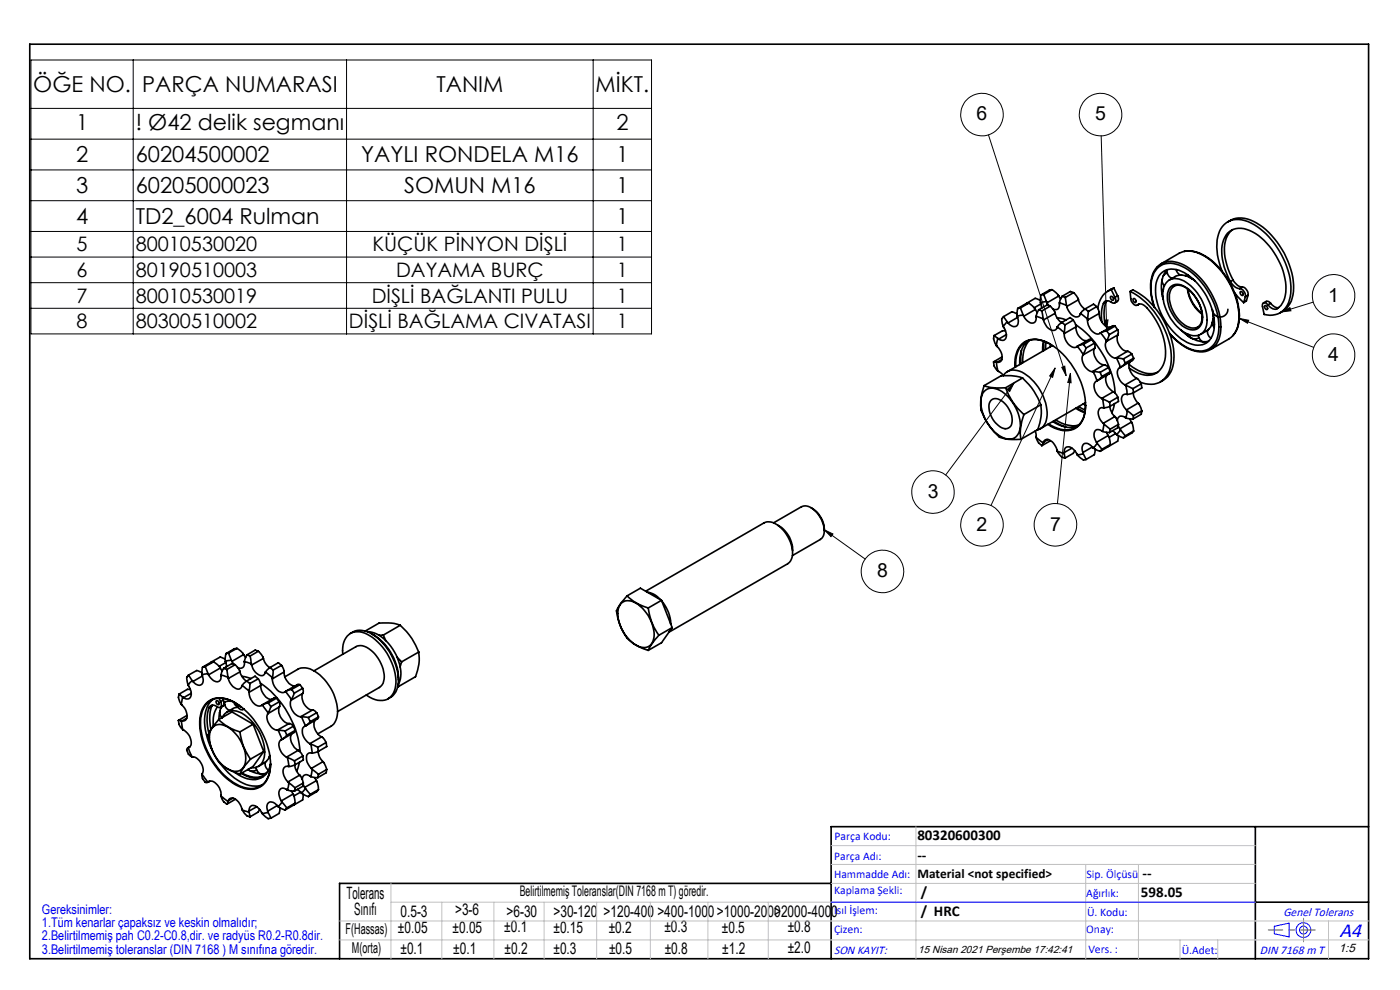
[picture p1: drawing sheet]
<svg xmlns="http://www.w3.org/2000/svg" width="297mm" height="210mm" viewBox="0 0 297 210" stroke-linecap="round" stroke-linejoin="round" font-family="sans-serif">
<g fill="none" stroke="#000" stroke-width=".21">
<path d="M6.6 12.7h131.6v58.1h-131.6zM28.3 12.7v58.1M73.5 12.7v58.1M125.8 12.7v58.1M6.6 23h131.6M6.6 29.5h131.6M6.6 36h131.6M209.7 28.6l16.5 51.1M233.6 28.8l1.2 41.1M6.6 42.6h131.6M6.6 49.1h131.6M6.6 54.5h131.6"/>
<path d="M6.6 60h131.6M6.6 65.4h131.6M223.8 78.1l-.5 1.9-.6-.2zM223.8 78.1l-13.6 29.1M225.2 77.9l.7-.2 .3 2zM227.1 79.2l.1 2-.7-.1zM227.1 79.2l-2.8 27.6M234.4 67.9h.7l-.3 2zM262.9 67.5l2 .4-.2 .7zM262.9 67.5l15.8 6.2M271.9 66.2l1.7-.9 .3 .6zM278.6 64.1l-6.7 2.1"/>
<path d="M213.6 82.6l1.5-1.4-.9 1.8zM215.1 81.2l-14.5 19.5M174.9 112.4l1.8 .9-.4 .5zM174.9 112.4l8.7 6.2"/>
<circle cx="208.3" cy="24.3" r="4.5"/>
<circle cx="233.5" cy="24.3" r="4.5"/>
<circle cx="282.9" cy="75.3" r="4.5"/>
<circle cx="282.9" cy="62.8" r="4.5"/>
<circle cx="197.9" cy="104.4" r="4.5"/>
<circle cx="208.3" cy="111.3" r="4.5"/>
<circle cx="223.9" cy="111.3" r="4.5"/>
<circle cx="187.2" cy="121.2" r="4.5"/>
</g>
<g fill="none" stroke="#00f" stroke-width=".21">
<path d="M176.3 191.4h90M270.3 196.5l3.2-.7v2.9l-3.2-.6z"/>
<circle cx="276.5" cy="197.3" r="1.57"/>
<circle cx="276.5" cy="197.3" r=".83"/>
</g>
<g fill="none" stroke="#000" stroke-width=".35">
<path d="M6.3 9.4h284v194h-284zM245.4 56.7a7.5 7.5 0 0 0-1.1 6.5l.6 1.9M245.4 56.7a4.3 4.3 0 0 1 5.1-.8 15.6 15.6 0 0 1 8.4 14.8 4.2 4.2 0 0 1-3.1 3.8M246.2 58.1a3.9 3.9 0 0 1 5-.3 13.3 13.3 0 0 1 6.3 12.3 3.5 3.5 0 0 1-5.1 2.8 13.3 13.3 0 0 1-7.2-12.3l.3-1.2zM246.5 59.4l.2 .8 .3 .4M246.5 59.4h.1M246.5 59.4l-.1 1.1 .1 1.8M247.6 57.2a1.73 1.73 0 0 0 1 1.8M247.6 57.9l-.8 .7M247.6 57.2a3.9 3.9 0 0 0-1.1 2.2M247.6 59.7a3.4 3.4 0 0 1 4.5 .5 9.9 9.9 0 0 1 3.9 8.8 2.71 2.71 0 0 1-4.4 1.7 10.2 10.2 0 0 1-4.9-8.8l.2-1.1zM249.5 57.2a1.59 1.59 0 0 0 .9 1.1"/>
<path d="M251.2 53.3l-1 .4-3.9 2.2M251.2 53.3a8 8 0 0 1 6.9 3.1 16.4 16.4 0 0 1 4.7 11.4 4.8 4.8 0 0 1-2.1 4.1l-3.8 2.2M251.2 53.3a7.9 7.9 0 0 1 7 3.1 15.2 15.2 0 0 1 4.6 12.1l-.3 1.2-.9 1.4M252 58.3l-.6 .2M252 58.3l.3 .4 1.2 .9M252.5 58.9a3.5 3.5 0 0 0-3.2-.2l-1.2 .7M252.9 59.1l.2 .1M259.3 57.6a11.8 11.8 0 0 1-.6-8.6 4.3 4.3 0 0 1 6-2 16.9 16.9 0 0 1 9.1 12.9 6.7 6.7 0 0 1-1.8 6.1 4.4 4.4 0 0 1-3.8 .7l-.4-1.7a.55 .55 0 0 1 .2-.7 .55 .55 0 0 1 .8 .2l.2 .2M260.5 47.1a5.2 5.2 0 0 1 6.1 .2 17 17 0 0 1 7.8 14.6 5.2 5.2 0 0 1-2.8 4.4M261 59.8a11.5 11.5 0 0 1-1.4-8.9 3.8 3.8 0 0 1 5.5-2 14.7 14.7 0 0 1 7.6 11 5.6 5.6 0 0 1-1.7 5.6 1.6 1.6 0 0 1-2-.8M261 59.8a2.62 2.62 0 0 0 2 1.4M261.5 48.7a5.4 5.4 0 0 0-1.7 5.2l.7 3.1 1.1 2.4"/>
<path d="M261.6 59.4a2.41 2.41 0 0 0 2 1.5M261.6 59.4l-.6 .4M210.8 76.8l.1 .8 .8 1.1M210.8 76.8h.6M210.9 71.2l.8 .6M210.9 71.2l-.1 .7 .6 1.4M211.4 76.8l.3 1.9M211.4 76.8h.2M211.4 73.3a3.7 3.7 0 0 1 1.1 2.9l-.2 .5-.7 .1M211.7 78.7l.7 .5 .4 .5a2.84 2.84 0 0 1 4-.8 10.6 10.6 0 0 1 5.3 9.7 2.69 2.69 0 0 1-2.1 2.6M211.7 71.8l-.3 1.5M211.7 71.8l.2 .1"/>
<path d="M212.5 75.7l-1.7 1.1M212.5 76.3l-.9 .5M212.8 69.3l.1 .1a2.8 2.8 0 0 1 .4 2.5 .96 .96 0 0 1-1.4 0M212.9 67.2l.8 1.1M212.9 67.2l-.3 .3a2.12 2.12 0 0 0 .2 1.8M213.3 70.2h-.6l-1.8 1M213.5 71l-1.6 .9M213.7 68.3l-.9 1M213.7 68.3l.2 .2M215.3 77.9a5.7 5.7 0 0 1 2.4-5.6 6 6 0 0 1 5.9 1.2 16.6 16.6 0 0 1 6.7 12.5M215.8 66.6l-1.1-.5-1.8 1.1M215.8 67.1l.1 .2"/>
<path d="M215.9 67.3a1.19 1.19 0 0 1 .1 1.3 1.19 1.19 0 0 1-1 .7l-.6-.3-.5-.5M215.9 67.3l-2 1.2M215.9 65.4l-.1 1.7M216.5 65.3l.5 1.5M216.5 65.3l-.6 .1M216.7 74.3l-.1 2.9M217 66.8l-1.2 .3M217 66.8l.2 .3M217.2 67.1a2.16 2.16 0 0 0 2.1 1.4 1.28 1.28 0 0 0 .5-1.3v-.1M217.8 64.3v.1M217.8 64.3l.1 .1M218.1 72.3a5.7 5.7 0 0 0-1.8 5"/>
<path d="M218.2 64.3l.8 .6 .6 .7M218.2 64.3l-.5 .1-1.8 1M218.2 64.3l-1.7 1M218.4 72.2a6 6 0 0 0-1.4 4.7M219.6 65.6l.5 .7M219.6 65.6l-2.4 1.5M219.8 67.1l1.5 .5M220.3 65.7l.7 .3M220.3 65.7l-.5 1.4M220.7 63.8l-1.1-.5-1.8 1M220.7 64.2l.1 .3M220.8 64.5l.2 .9"/>
<path d="M220.8 64.5l-1.4 .8M220.8 62.6l-.1 1.6M221 66l.3 1.6M221.3 67.6l.1 .3M221.4 67.9a2.41 2.41 0 0 0 2.3 2.2l.4-.3 .2-.5M221.4 72.3l-.2 2.2M221.4 62.5l.6 1.5M221.4 62.5l-.6 .1M221.4 72.4v2M221.9 72.6v1.5M222 64l-1.3 .2M222 64l.1 .2"/>
<path d="M222.1 64.2l.4 .6M222.8 73v.6M222.8 64.9l.6 .7 .4 .9M222.8 64.9l-.7-.2-1.8 1M222.8 64.9l-1.8 1.1M222.8 73a4.9 4.9 0 0 0-5.8 0 6 6 0 0 0-1.5 4.8M223.2 61.4l.8 .6 .6 .8M223.2 61.4l-.6 .2-1.8 1M223.2 61.4l-1.8 1.1M223.3 73.3l-9.6 5.5M223.8 66.5l.5 1 .9 .9M223.8 66.5l-2.4 1.4"/>
<path d="M224.2 67.4l2 .5M224.3 69.3l1.5 1.2M224.6 62.8l.4 .6M224.6 62.8l-2.5 1.4M224.8 64.2l1.4 .6M224.8 64.2v.2a.96 .96 0 0 1-.3 1.1 .96 .96 0 0 1-1.2 0M225.2 68.4l-.9 .9M225.2 68.4l.7 .5M225.3 62.9l.7 .2M225.3 62.9l-.5 1.3M225.8 70.5v.3M225.8 70.8a2.69 2.69 0 0 0 2.4 2.9l.3-.2"/>
<path d="M225.9 68.9l-.1 1.6M226 63.1l.2 1.7M226.2 64.8l.1 .2M226.3 65a2.41 2.41 0 0 0 2.4 2.2l.4-.3 .1-.4M227.7 67.9l.4 .7 .1 .7M227.7 67.9l-.7-.5-1.8 1M227.7 67.9l-1.8 1M227.8 62.1l.6 .7 .4 .8M227.8 62.1l-.7-.3-1.8 1.1M227.8 62.1l-1.8 1M228.2 68.9a19.9 19.9 0 0 1 8.4 14.5M228.2 69.3a2.88 2.88 0 0 0 2.2 3l.2-.1"/>
<path d="M228.2 69.3l-2.4 1.5M228.5 73.5l1.3 1.7M228.8 63.6l.5 1.1 .9 .9M228.8 63.6l-2.5 1.4M229.2 66.5l1.5 1.2M229.7 75.3a2.85 2.85 0 0 0 2 3.5M229.8 75.2l-.1 .1M229.8 73.1l-1.3 .4M229.8 73.1l.6 .7M230.2 65.5l-1 1M230.2 65.5l.7 .6M230.4 73.8l-.6 1.4"/>
<path d="M230.7 67.7v.2M230.7 67.9a2.69 2.69 0 0 0 2.5 2.9l.3-.2M230.9 66.1l-.2 1.6M231.6 72l.6 .8M231.6 72h-.5l-2.5 1.4M231.6 72l-1.8 1.1M231.7 78.8h.2M231.9 78.8l.9 2M231.9 78.8l1.5 .2M232.2 72.8l.1 .6-.1 .5M232.2 72.8l-1.8 1M232.2 73.9a2.83 2.83 0 0 0 2 3.5"/>
<path d="M232.2 73.9l-2.5 1.4M232.7 65l.3 .7 .2 .8M232.7 65l-.7-.5-1.8 1M232.7 65l-1.8 1.1M233.2 66.5a2.98 2.98 0 0 0 2.2 2.9h.2M233.2 66.5l-2.5 1.4M233.4 79l.4 .9M233.5 70.6l1.2 1.7M233.8 79.9l-1 .9M234.1 64.3l-.4 1.9 .1 2.1M234.2 77.4l1 .6M234.2 77.4l-2.5 1.4"/>
<path d="M234.7 72.5a2.85 2.85 0 0 0 2 3.5M234.7 64a8.6 8.6 0 0 0-.2 5.1M234.7 64l-.6 .3M234.7 72.3v.2M234.8 70.2l-1.3 .4M234.8 70.2l.5 .8M234.8 63.8l-.1 .2M234.8 79.5a2.81 2.81 0 0 0 1.4 3.6M235.2 78l.3 .8M235.2 78l-1.8 1M235.3 71l-.6 1.3M235.5 78.8l-.2 .5-2.5 1.4"/>
<path d="M235.5 78.8l-1.7 1.1M235.7 62.9a.49 .49 0 0 1 .5 .2 .49 .49 0 0 1-.2 .6l-.3-.3zM235.7 61.4a4.6 4.6 0 0 0-2.8 4M235.7 61.4l.8 1.7M236.3 61.1l-1.2 .6M236.3 61.1l-.6 .3M236.3 61.1l.8 1.7M236.5 69.2l.6 .7M236.5 69.2l-.5-.1-2.5 1.5M236.5 63.1l.1 .3a.57 .57 0 0 1 0 .7 .57 .57 0 0 1-.8 0 1.03 1.03 0 0 0-1.7 .2M236.5 69.2l-1.7 1M236.7 76h.2"/>
<path d="M236.9 76l.8 1.9M236.9 76l1.4 .1M237.1 69.9l.1 .6-.1 .5M237.1 62.8l.2 .5-.1 .4-.7 .6M237.1 69.9l-1.8 1.1M237.1 62.8l-.6 .3M237.1 71a2.83 2.83 0 0 0 2 3.5M237.1 71l-2.4 1.5M237.7 77.9v.1a.94 .94 0 0 0-.7 1.2 3.3 3.3 0 0 0 1.7 2.5M238.3 76.1l.4 .9M238.7 77l-1 .9M239.1 74.5h.3l.7 .6"/>
<path d="M239.1 74.5l-2.4 1.5M239.5 77.3a6 6 0 0 0 6.1 1.7M239.7 61.8a16.8 16.8 0 0 1 8.8 14.9 4.5 4.5 0 0 1-4.9 4.8l-1.7-.4M239.7 61.8l.6-.3a16.8 16.8 0 0 1 8.7 14.8 5.1 5.1 0 0 1-2.8 4.7M239.7 61.8l.2 1.6a1.45 1.45 0 0 0 1.3 1.4l.1-.1M239.8 76.7a2.6 2.6 0 0 0 1 3.4l.3 .1M240.1 75.1l.4 .9M240.1 75.1l-1.8 1M240.5 63.4a.48 .48 0 0 1 .4 .2 .48 .48 0 0 1-.1 .6l-.3-.3zM240.5 76l-.3 .5-2.5 1.4M240.5 76l-1.8 1M241.3 64.7a1.4 1.4 0 0 1 2 .6 14.1 14.1 0 0 1 3.8 11.1 3.8 3.8 0 0 1-5.5 2.8l-2-1.1"/>
<path d="M241.3 64.7l.4-.2-.4 .2M245 65.2a8.9 8.9 0 0 1 .1-7.8 4 4 0 0 1 5-1.2 14.9 14.9 0 0 1 7.8 9.2 9.1 9.1 0 0 1-.3 7.5 4 4 0 0 1-5 1.2 11.7 11.7 0 0 1-4.5-3.4M246.5 62.3l.2 .7M246.6 62.8l.2 .7M246.8 61.3l-.3 1M248.1 70.8a9.2 9.2 0 0 0 7 3.8h.6M248.2 61a2.47 2.47 0 0 1 3.5 .1 8 8 0 0 1 3.3 7.2 2.12 2.12 0 0 1-3.3 1.4 7.7 7.7 0 0 1-3.9-7.9zM248.7 61a2.39 2.39 0 0 1 3.4 .4 7.2 7.2 0 0 1 2.8 6.9 1.94 1.94 0 0 1-3.1 .9 7.4 7.4 0 0 1-3.6-7.2zM249.1 60.7h-.1M250.5 70l2 1.6M251.7 71l.9 .6M251.9 61.3a8.2 8.2 0 0 0 3.1 5.3"/>
<path d="M252 70.9l.5 .7M252 61.3a8.2 8.2 0 0 0 3 5.2M252.5 71.6h.1M252.6 71.6l1.1 .6a4.6 4.6 0 0 0 2.7 .2M254.2 71.1l.4 .9 .6 .5M254.4 71.7l-.7 .2-.8-.1M256.2 70.1v.7l.3 .6 .4 .3M257.2 68.4l.4 1.1M257.2 68.3v.1M257.2 68.4l-.7 1.3-1.8 1.2M257.2 68.8l-.2 .1M257.3 66.1l.1 1.3-.2 1"/>
<path d="M257.3 66.6l.1 .3M257.5 67.4l-.2 .4M260.5 65.6a1.64 1.64 0 0 1-1.6 1.7 1.64 1.64 0 0 1-1.7-1.6M261.9 62.1l1.9 2.1M263 61.2a1.53 1.53 0 0 1 1.2 1.8M263.2 61.8a.57 .57 0 0 1 .4 .9 .57 .57 0 0 1-.4-.9zM263.6 60.9a1.6 1.6 0 0 1 1.2 1.7M263.6 60.9l-.6 .3M264.2 63l-.4 1.2M264.8 62.6l-.4 1.2-.6 .4M264.8 62.6l-.6 .4M268 64.3l.7-.4 .5 .1 .4 .3"/>
<path d="M268.3 64.9a.45 .45 0 0 1 .5 .2 .45 .45 0 0 1-.1 .6l-.3-.3zM269.6 64.3l1 .9 .7 .1M269.6 64.3l-.6 .4M208.8 81.8a11 11 0 0 0-.7 5.3 14.3 14.3 0 0 0 3.9 5.6l2 .5h2.6M208.8 81.8a9.1 9.1 0 0 0 4.5 .5M208.8 83a2.6 2.6 0 0 1 3.3-.2 8.8 8.8 0 0 1 4.2 8.5 2.38 2.38 0 0 1-3.9 1.4 8.8 8.8 0 0 1-4.2-8.5zM210.2 85a1.82 1.82 0 0 1 2.6 .2 4.8 4.8 0 0 1 1.7 5 1.63 1.63 0 0 1-2.7 0 4.7 4.7 0 0 1-1.8-4.9zM213.3 82.3a13.4 13.4 0 0 0 3.9 5.6M216.9 80.2a13.8 13.8 0 0 1 3.9 5.7M216.9 80.2l-2.4-.5h-2.1l-3.6 2.1M216.9 80.2l-3.6 2.1M217.2 87.9a10.2 10.2 0 0 0-.6 5.3"/>
<path d="M219.6 91.4l.2 1.4M219.8 92.8l1.5 1.2M219.8 92.8a2.45 2.45 0 0 0 1 1.5l.2 .2M220.8 85.9a9.9 9.9 0 0 1-.6 5.2l-3.6 2.1M220.8 85.9l-3.6 2M221.3 94l-.3 .5M221.4 93.8l.3-.4a1.63 1.63 0 0 1 2 1l.6 1.3M221.4 93.8l-.1 .2M222.3 93.2l-.9 .6M222.8 93.5l-1.8 1M223.3 89.4a5.9 5.9 0 0 0 5.2 1M223.6 89.3l1.3 .8 1.2 .5"/>
<path d="M224 89.1a6.1 6.1 0 0 0 4.8 1.1M224.3 95.7l1.5 .5M224.3 95.7l.9 1.3 .7 .2M225.8 96a.95 .95 0 0 1 .4-1.2 .95 .95 0 0 1 1.2 .3 1.83 1.83 0 0 1 1.1 1.3v.1M225.8 96v.2M225.8 96.2l.1 1M227.4 95.1l-1.6 .9M228 95.6l-.3 .6-1.8 1M228.2 86.6l2 1M228.4 86.5l1.8 1M228.5 96.5l1.3 1.1 .6-.1M228.8 86.2l1.4 .8"/>
<path d="M229.7 96l.1 .2M229.8 96.2l-1.3 .3M229.8 96.2l.6 1.3M229.8 85.7l.5 .3M230.3 86a4.9 4.9 0 0 1-3.1 5.2 6.3 6.3 0 0 1-4.9-1.2M230.3 85.9a4.9 4.9 0 0 1-3.1 5.2 6.1 6.1 0 0 1-4.7-1.2M230.3 85.4l-9.6 5.5M231.7 94.8l.2 .2M231.7 94.8l-.2-.3a1.02 1.02 0 0 0-1.1-.5 1.02 1.02 0 0 0-.8 .9l.1 1.1M231.7 94.8l-2 1.2M231.9 95l1.5 .7M232.3 95.3l-.1 1.1-1.8 1.1"/>
<path d="M232.6 93.8l.2 .2M232.8 80.8a1.07 1.07 0 0 0-.6 1.6l.7 1.4 .8 .7M232.8 94l-.9 1M232.8 94l1 1.3M233.7 84.5l.2 .1M233.8 95.3l-.4 .4M233.9 84.6l.3 1.9M233.9 91.5a1.08 1.08 0 0 0-1.4-.2 1.08 1.08 0 0 0-.4 1.4l.5 1.1M233.9 84.6l1.5 .7M233.9 91.5l1.5 .2M234 89.8l.2 .2M234.2 86.5a.91 .91 0 0 0-1 .2 .91 .91 0 0 0-.2 1l.3 1.1 .7 1"/>
<path d="M234.2 90l-.3 1.5M234.2 90l1.3 1M234.7 91.7l.4 .7M235.1 92.4l.2 .5 .2 1.4M235.1 92.4l-2.5 1.4M235.3 94.5v.1M235.3 94.6h-.1M235.4 85.3l.1 .9M235.4 86.2l.6 1.6 .5 .6M235.5 86.2l-1.3 .3M235.5 91l-.1 .7M235.5 94.3l-.3 .4-1.8 1"/>
<path d="M235.5 94.3l-1.7 1M236 91.4l.7 .6M236.2 83.1l.7 .7 .2 .5M236.2 83.1l-2.5 1.4M236.4 85.6l-.5 1.9M236.5 88.4l.6 1 .2 .6M236.5 88.4l-2.5 1.4M236.7 92l.2 .2M236.7 92l-1.4 .8M236.9 92.2l1.4 .7M237.1 84.3l.2 .9-1.8 1M237.1 84.3l-1.7 1"/>
<path d="M237.2 90.3l.4 .7M237.2 92.4l-.1 1.2-1.8 1M237.3 90l-.2 .7-1.7 1M237.3 90l-1.8 1M237.6 91l.1 .2M237.7 91.2l-.8 1M237.7 91.2l1 1.3M238.7 81.7l.2 .1M238.7 92.5l-.4 .4M238.9 81.8l.2 1.9M238.9 88.6h-.1a.97 .97 0 0 0-1.2-.3 .97 .97 0 0 0-.6 1M238.9 81.8l1.4 .6"/>
<path d="M238.9 88.6l1.4 .3M239 87l.1 .1M239.1 83.7v-.1a.94 .94 0 0 0-1.2 1.2l.5 1.5 .6 .7M239.1 87.1l-.2 1.5M239.1 87.1l1.4 1.1M239.7 88.9l.3 .6M240 89.5l.3 .6 .2 1.3M240 89.5l-2.4 1.5M240.3 82.4l.2 .9M240.4 83.3l.2 .9 .8 1.3M240.5 83.3l-1.4 .4M240.5 88.2l-.2 .7"/>
<path d="M240.5 91.4l-.4 .5-1.8 1M240.5 91.4l-1.8 1.1M241.1 80.2l.4 .3 .6 .9M241.1 80.2l-2.4 1.5M241.4 85.5l.6 1 .2 .7M241.4 85.5l-2.4 1.5M242.1 81.4l.1 .9-1.7 1M242.1 81.4l-1.8 1M242.2 87.2l-.1 .7-1.8 1M242.2 87.2l-1.7 1M164.1 110.9l5.9-3.4a2.59 2.59 0 0 1 3.1 1 5.8 5.8 0 0 1 1.6 5.1l-.7 .8-5.9 3.5M165 111.4a6.1 6.1 0 0 1 3.1 5.4"/>
<path d="M172 107.7a5.6 5.6 0 0 1 2.9 4.9M47.8 139.8l-1.1-.4-1.8 1M47.9 138.7l-.1 1.6M48.5 138.5l.6 1.5M48.5 138.5l-.6 .2M50.3 137.5l.8 .6 .6 .7M50.3 137.5l-.6 .1-1.8 1.1M50.3 137.5l-1.8 1M51.7 138.8l.4 .7M51.7 138.8l-2.5 1.5M52.4 138.9l.7 .3M52.4 138.9l-.6 1.4"/>
<path d="M53.1 139.2l.2 1.6M54.8 138.1l.7 .7 .4 .9M54.8 138.1l-.6-.2-1.8 1M54.8 138.1l-1.7 1.1M55.9 139.7l.4 1 1 1M55.9 139.7l-2.5 1.4M72.7 138.8a4.2 4.2 0 0 1 2.1-4.6 5.5 5.5 0 0 1 5.3 2 12 12 0 0 1 3.8 9.3 3.2 3.2 0 0 1-4.9 2.7l-1.3-.8M74.3 134.4a4.1 4.1 0 0 1 5.3 .5 12.2 12.2 0 0 1 4.9 10.3 3.7 3.7 0 0 1-2.2 3M78 134a7.4 7.4 0 0 1 5.7 4.3 7.9 7.9 0 0 1 .9 6.6l-.1 .4M78.8 134.5a11.2 11.2 0 0 1 5.7 9.7M81.3 134.7l-.9 .1M81.3 134.7l.5 1.2"/>
<path d="M84.2 139.4l1 1M84.9 132.6a14.3 14.3 0 0 1 3.9 5.7M84.9 132.6l-1.8-.4h-2.7l-2.9 1.7M84.9 132.6l-3.6 2.1M88.8 138.3a9.4 9.4 0 0 1-.6 5.2l-3.6 2.1M88.8 138.3l-3.6 2.1M131.7 128a2.7 2.7 0 0 1 3.7 .2 8.2 8.2 0 0 1 3.2 7.4 2.14 2.14 0 0 1-3.2 1.5 8.2 8.2 0 0 1-4.2-7.9zM133 126.4a11.1 11.1 0 0 0-2.2 3.2 11.6 11.6 0 0 0 2.6 6.1 10.4 10.4 0 0 0 4.1 2.3M133 126.4a9.5 9.5 0 0 0 4.5 2.6M133 126.4l2.9-1.6 4.4 2.5M137 125.4l25.1-14.5a3.1 3.1 0 0 1 3.6 1.1 7.2 7.2 0 0 1 2.3 6.2l-.3 .8-.6 .6-25.2 14.5M137.3 125.6l1.7 .6 1.2 1.1"/>
<path d="M137.5 129a12.4 12.4 0 0 0 2.3 5.8M139.8 134.8l-1.7 2.1-.6 1.1M140.3 127.3l-2.8 1.7M140.3 127.3l2.3 5.8M140.4 127.5a7.5 7.5 0 0 1 1.9 4.9M142.6 133.1l-2.8 1.7M142.6 133.1l-2.3 3.2-2.8 1.7M37.9 152.8v.3a2.22 2.22 0 0 0 .9 1.7M37.9 152.8l.6 .1M38 147.2l.8 .7M38 147.2l-.1 .7 .6 1.5M38.5 152.9l.3 1.9"/>
<path d="M38.5 152.9h.1M38.5 149.4a3.7 3.7 0 0 1 1.1 2.9 .8 .8 0 0 1-1 .6M38.8 154.8a3.1 3.1 0 0 1 1.6 3.4l-.4 .4M38.8 147.9l-.3 1.5M38.8 147.9l.1 .1M39.6 151.8l-1.7 1M39.6 152.4l-1 .5M39.9 158.6a1.11 1.11 0 0 0 .2 1.5l.6 .4M39.9 158.6l.8 1.9M39.9 145.3l.1 .2a2.21 2.21 0 0 1 .3 2.6l-.8 .2-.6-.3M39.9 158.6h.1M40 143.2l.7 1.2"/>
<path d="M40 143.2l-.4 .5 .3 1.6M40 158.6h-.1M40.2 158.5l-.2 .1M40.3 158.4l-.4 .2M40.4 146.3l-.6-.1-1.8 1M40.6 147.1l-1.7 .9M40.7 144.4l-.8 .9M40.7 144.4l.2 .2M42.8 142.7l-1.1-.5-1.7 1M42.9 143.1v.3M42.9 143.4a1.18 1.18 0 0 1 .2 1.2 1.18 1.18 0 0 1-1 .7l-.6-.2-.6-.5M42.9 143.4l-2 1.2"/>
<path d="M43 141.5l-.1 1.6M43.5 141.4l.6 1.5M43.5 141.4l-.5 .1M43.9 149a4.7 4.7 0 0 1 5.5-.2 16.2 16.2 0 0 1 8 14 4.5 4.5 0 0 1-3.7 4.6 9.5 9.5 0 0 1-7.4-4.1 15.8 15.8 0 0 1-3.9-11l.5-1.8zM44.1 142.9l-1.2 .2M44.1 142.9l.1 .2M44.2 143.1a2.04 2.04 0 0 0 2.2 1.5 1.29 1.29 0 0 0 .5-1.3v-.1M44.3 150.1a9.1 9.1 0 0 0 0 5.4M44.9 149.8a8.8 8.8 0 0 0-.1 4.9M44.9 149.8l-.6 .3M44.9 140.4l-.1 .1M44.9 140.4h.1"/>
<path d="M45 149.6l-.1 .2M45.1 154.3a2.41 2.41 0 0 1 3.2-.1 8.3 8.3 0 0 1 3.7 7.7 2.14 2.14 0 0 1-3.2 1.4 8.1 8.1 0 0 1-4.3-7.9zM45.2 148.4a6.6 6.6 0 0 0-1.6 6.4l.6 2.5 .8 1.8M45.3 140.4l.8 .6 .6 .7M45.3 140.4l-.5 .1-1.8 1M45.3 140.4l-1.8 1M45.9 148.7a.55 .55 0 0 1 .5 .8 .55 .55 0 0 1-.5-.8zM46.1 149.9a1.04 1.04 0 0 0-1.8 .2M46.1 150a5.8 5.8 0 0 0-.9 4M46.4 152.6a9.4 9.4 0 0 0-2.2 3.2 11.5 11.5 0 0 0 2.6 6.2 10.7 10.7 0 0 0 4.1 2.2M46.4 152.6a9.8 9.8 0 0 0 4.5 2.6M46.4 152.6l2.8-1.6 4.5 2.6"/>
<path d="M46.4 148.1l.4 .7M46.6 151.1l.2 .7 .3 .5a2.52 2.52 0 0 1 3.6-1.3 9.7 9.7 0 0 1 5.4 9.6 2.52 2.52 0 0 1-2.9 2.3M46.6 151.1h.1M46.6 151.1l-.1 1.5M46.7 141.7l.4 .6M46.7 141.7l-2.5 1.4M46.8 148.8l.1 .3a.59 .59 0 0 1 0 .8 .59 .59 0 0 1-.8 0M46.9 143.2l1.5 .5M47 149.9l-.4 1.2M47.2 148.1l.2 .4M47.4 148.5l.1 1-.8 .5M47.4 148.5l-.6 .3"/>
<path d="M47.4 141.8l.7 .2M47.4 141.8l-.5 1.4M47.7 148.9a1.66 1.66 0 0 0 1 1.8M47.7 149.5l-.9 .7M47.7 148.9l-.2 .1M47.8 140.3l.1 .2M47.9 140.5l.1 .9M47.9 140.5l-1.4 .8M48.1 142l.3 1.7M48.4 143.7v.2M48.4 143.9a2.5 2.5 0 0 0 2.4 2.2l.4-.3 .2-.4M49.1 140l-1.3 .3"/>
<path d="M49.1 140l.1 .3M49.2 140.3l.4 .6M49.4 148.8l-.9-.1-1 .2M49.6 148.9a1.51 1.51 0 0 0 .9 1.1M49.9 141l.6 .7 .4 .8M49.9 141l-.7-.3-1.8 1.1M49.9 141l-1.8 1M49.9 149.1a5.2 5.2 0 0 0-5.5-.3 6.1 6.1 0 0 0-1.8 5.7 16.3 16.3 0 0 0 8.2 12.2 4.3 4.3 0 0 0 5.6-1l.7-1.7 .3-2M50.2 149.2a1.12 1.12 0 0 0 1.5 1.2l-.2 .1M50.5 150l-.9 .2-1.4 .9M50.7 149.6l.2 .3 .3 .1M50.9 155.2a11.8 11.8 0 0 0 2.2 5.8"/>
<path d="M50.9 142.5l.5 1.1 .9 .9M50.9 142.5l-2.5 1.4M51.3 143.5l2 .4M51.4 145.4l1.4 1.2M51.8 140.3l1.5 .5M51.8 140.3v.1a1 1 0 0 1-.3 1.1 1 1 0 0 1-1.1 .1M52.4 144.5l-1 .9M52.4 144.5l.6 .5M52.8 146.6v.3M52.8 146.9a2.68 2.68 0 0 0 2.5 2.8l.3-.2M53 145l-.2 1.6M53.3 140.8l.1 .3"/>
<path d="M53.4 141.1a2.56 2.56 0 0 0 2.4 2.2l.5-.8M53.7 153.6l-2.8 1.6M53.7 153.6l2.3 5.8M54.8 144l.4 .7 .1 .7M54.8 144l-.7-.6-1.7 1.1M54.8 144l-1.8 1M55.2 144.9a19.7 19.7 0 0 1 8.4 14.5M55.3 145.4a3.1 3.1 0 0 0 2.2 3l.2-.1M55.3 145.4l-2.5 1.5M55.6 149.5l1.3 1.7M56 159.4l-2.9 1.6M56 159.4l-2.3 3.2-2.8 1.6"/>
<path d="M56.3 142.5l1.5 1.2M56.8 151.4a2.83 2.83 0 0 0 2 3.5M56.9 151.2l-.1 .2M56.9 149.1l-1.3 .4M56.9 149.1l.6 .8M57.3 141.6l-1 .9M57.3 141.6l.7 .5M57.5 149.9l-.6 1.3M57.8 143.7v.3M57.8 144a2.75 2.75 0 0 0 2.4 2.9l.4-.2M58 142.1l-.2 1.6M58.7 148.1l.5 .8"/>
<path d="M58.7 148.1h-.6l-2.4 1.4M58.7 148.1l-1.8 1M58.8 154.9h.2M59 154.9l.8 1.9M59 154.9l1.5 .2M59.2 148.9l.2 .5-.1 .6M59.2 148.9l-1.7 1M59.3 150a2.84 2.84 0 0 0 2 3.5M59.3 150l-2.5 1.4M59.7 141.1l.4 .7 .2 .7M59.7 141.1l-.6-.5-1.8 1M59.7 141.1l-1.7 1"/>
<path d="M59.8 156.8a1.14 1.14 0 0 0-.6 1.7l.5 1.1 1.1 1M60.3 142.5a3 3 0 0 0 2.2 3h.2M60.3 142.5l-2.5 1.5M60.4 143.6l2.7-1.6a3.8 3.8 0 0 1 4.2 .8 10.1 10.1 0 0 1 4.1 9.5l-.1 .5a2.21 2.21 0 0 1-1.1 1.3l-2.8 1.6M60.5 155.1l.4 .9M60.6 146.7l1.2 1.7M60.9 156l-1.1 .8M61.3 153.5h.3l.6 .5M61.3 153.5l-2.5 1.4M61.7 148.5a2.82 2.82 0 0 0 2.1 3.5M61.8 148.4l-.1 .1M61.8 146.3l-1.2 .4"/>
<path d="M61.8 146.3l.6 .7M61.9 155.6a2.56 2.56 0 0 0 1.1 3.4l.3 .2M62.2 154l.4 .9M62.2 154l-1.7 1.1M62.4 147l-.6 1.4M62.6 154.9l-.2 .5-2.5 1.4M62.6 154.9l-1.7 1.1M63.3 159.2l.7 .6 .2 .6M63.3 159.2l-2.5 1.4M63.6 145.2l.6 .8M63.6 145.2h-.5l-2.5 1.4M63.6 145.2l-1.8 1.1"/>
<path d="M63.8 152h.2M64 152l.8 2M64 152l1.4 .2M64.2 147.1a2.84 2.84 0 0 0 2.1 3.5M64.2 146l.1 .6-.1 .5M64.2 147.1l-2.5 1.4M64.2 146l-1.8 1M64.8 154a1.11 1.11 0 0 0-.6 1.6l.5 1.1 1 1.1M65.4 152.2l.4 .9M65.7 157.8l.2 .1M65.8 153.1l-1 .9M65.9 157.9l.3 1.8"/>
<path d="M65.9 157.9l1.5 .6M66.2 159.7a.94 .94 0 0 0-1 .3 .94 .94 0 0 0-.2 .9l.2 .8 .8 1.3M66.3 150.6l.3 .1 .6 .5M66.3 150.6l-2.5 1.4M66.6 142.3l8.9-5.1a2.72 2.72 0 0 1 3.1 .7 7.4 7.4 0 0 1 2.8 6.6l-.3 .8-.6 .5-8.9 5.1M66.9 152.8a2.56 2.56 0 0 0 1 3.3l.3 .2M67.2 151.2l.4 .9M67.2 151.2l-1.8 1M67.4 158.5l.2 .9M67.5 159.4l.3 1.2 .7 1M67.6 152.1l-.2 .4-2.6 1.5M67.6 159.4l-1.4 .3"/>
<path d="M67.6 152.1l-1.8 1M68.2 156.3l.4 .3 .6 .9M68.2 156.3l-2.5 1.5M69.2 157.5l.1 .9-1.7 1M69.2 157.5l-1.8 1M84.5 145.1l.1 .5M84.6 145.6l-.3 .1M85.2 140.4l-.3 1.1M40.7 160.5h.1a2.78 2.78 0 0 1 2.1 3.7M42.9 164.2l1.2 1.7M42.9 164.2a2.33 2.33 0 0 0 .7 1.8l.5-.1M44.1 165.9h.1"/>
<path d="M44.2 165.8a1.65 1.65 0 0 1 2.2 1 2.93 2.93 0 0 1 .5 2M44.2 165.8l-.1 .1M44.4 165.7l-.2 .1M44.5 165.7l-.4 .2M46.7 161.9a11.2 11.2 0 0 0 6.8 4.8h1.1l1-.2M46.9 168.8l1.5 1.2M46.9 168.8a1.89 1.89 0 0 0 1 1.6l.2 .2M48.4 170l-.3 .6M48.4 169.9a1.05 1.05 0 0 1 1.9-.1l.7 1 .4 1M48.4 169.9v.1M49.4 169.3l-1 .6M49.9 169.6l-1.8 1"/>
<path d="M51.2 164.1a5.1 5.1 0 0 0 4.6 .6M51.4 171.8l1.4 .5M51.4 171.8l1 1.2 .6 .3M52.6 163.2v.1M52.6 163.3l1.2 .5a4.6 4.6 0 0 0 2.7 .2M52.8 172a1.01 1.01 0 0 1 .7-1.2 1.01 1.01 0 0 1 1.3 .6l.8 1.2M52.8 172v.3M52.8 172.3l.2 1M53.1 161l-1.1 1.3-1.1 1.9M54.3 162.8l.3 .8 .6 .5M54.4 163.3l-.6 .2h-.8M54.5 171.1l-1.7 .9"/>
<path d="M55.1 171.7l-.3 .6-1.8 1M55.6 172.6l1.3 1.1 .6-.1M56.2 161.7v.3a1.61 1.61 0 0 0 .7 1.4M56.8 172.1l.1 .2M56.8 163.7a3.5 3.5 0 0 1-4.3 .8l-1.2-.5M56.9 172.3l-1.3 .3M56.9 172.3l.6 1.3M57.2 160.2l-.2 .7-.5 .6-1.7 1.1M57.3 160.5h-.2M57.4 162.1a3.8 3.8 0 0 1-5.5 2.9l-2.1-1.2M58.8 170.9l.2 .2M58.8 170.9a1.29 1.29 0 0 0-2-.4l-.2 .5 .2 1.1"/>
<path d="M58.8 170.9l-2 1.2M59 171.1l1.5 .7M59.4 171.3l-.2 1.2-1.7 1.1M59.7 169.9l.1 .2M59.8 170.1l-.8 1M59.8 170.1l1.1 1.3M60.8 160.6l.2 .1M60.9 171.4l-.4 .4M61 160.7l.3 1.9M61 167.6a1.07 1.07 0 0 0-1.5-.2 1.07 1.07 0 0 0-.3 1.4l.5 1.1M61 160.7l1.5 .7M61 167.6l1.5 .2"/>
<path d="M61.1 165.9l.2 .1M61.3 162.6h-.1a.96 .96 0 0 0-1.2 1.2l.6 1.4 .5 .7M61.3 166l-.3 1.6M61.3 166l1.3 1.1M61.8 167.8l.4 .6M62.2 168.4l.2 .6 .2 1.3M62.2 168.4l-2.5 1.5M62.3 170.7h.1M62.4 170.6v.1M62.5 161.4l.1 .8M62.5 162.2l.4 1.3 .7 .9M62.6 162.2l-1.3 .4"/>
<path d="M62.6 167.1l-.1 .7M62.6 170.3l-.4 .5-1.7 1M62.6 170.3l-1.7 1.1M63.1 167.5l.7 .5M63.5 161.7l-.6 1.9M63.6 164.4l.6 1 .1 .7M63.6 164.4l-2.5 1.5M63.8 168l.2 .2M63.8 168l-1.4 .8M64 168.2l1.4 .8M64.2 160.4l.1 .8-1.7 1M64.2 160.4l-1.7 1"/>
<path d="M64.3 166.4l.3 .6M64.3 168.5l-.1 1.2-1.8 1M64.3 166.1l-.1 .7-1.7 1M64.3 166.1l-1.7 1M64.6 167l.2 .3M64.8 167.3l-.8 .9M64.8 167.3l1 1.2M65.8 168.5l-.4 .5M65.9 164.7h-.1a.97 .97 0 0 0-1.1-.3 .97 .97 0 0 0-.6 .9M65.9 164.7l1.5 .3M66 163l.2 .2M66.2 163.2l-.3 1.5"/>
<path d="M66.2 163.2l1.4 1M66.8 165l.3 .6M67.1 165.6l.4 1.2 .1 .7M67.1 165.6l-2.5 1.4M67.6 164.2l-.2 .8M67.6 167.5l-.4 .4-1.8 1.1M67.6 167.5l-1.8 1M68.5 161.6l.8 1.6M68.5 161.6l-2.5 1.4M69.3 163.2l-.1 .7-1.8 1.1M69.3 163.2l-1.7 1M266.3 175.4v28"/>
<path d="M290.3 175.4h-114v28M176.3 187.4h-104.3v16M266.3 191.4h24"/>
</g>
<path d="M279 197.3h-9.9" fill="none" stroke="#f00" stroke-width=".21" stroke-dasharray="15.2 1.3 1.3 1.3" stroke-dashoffset="12.2"/>
<path d="M276.5 197.3v2.5M276.5 197.3v-2.5" fill="none" stroke="#808080" stroke-width=".21" stroke-dasharray="15.2 1.3 1.3 1.3"/>
<g fill="none" stroke="#c0c0c0" stroke-width=".21">
<path d="M176.3 179.4h90M194.3 175.4v28M72 199.4h218.3M72 195.4h218.3M82.9 187.4v16M82.9 191.4h183.4M93.7 191.4v12M104.8 191.4v12M115.4 191.4v12M126.6 191.4v12M138 191.4v12M150.2 191.4v12"/>
<path d="M163 191.4v12M176.3 183.4h90M176.3 187.4h90M230.3 183.4v20M241.5 183.4v20M250.3 199.4v4M258.3 199.4v4M281.8 195.4v8"/>
</g>
<path d="M225.2 77.9l.7-.2 .3 2zM234.4 67.9h.7l-.3 2zM271.9 66.2l1.7-.9 .3 .6zM262.9 67.5l2 .4-.2 .7zM227.1 79.2l.1 2-.7-.1zM223.8 78.1l-.5 1.9-.6-.2zM213.6 82.6l1.5-1.4-.9 1.8zM174.9 112.4l1.8 .9-.4 .5z" fill="#000"/>
<g font-size="4.7">
<text x="7.1" y="19.5">ÖĞE NO.</text>
<text x="30.2" y="19.5">PARÇA NUMARASI</text>
<text x="92.6" y="19.5">TANIM</text>
<text x="126.4" y="19.5">MİKT.</text>
<text x="16.1" y="27.5">1</text>
<text x="28.8" y="27.5">! Ø42 delik segmanı</text>
<text x="130.8" y="27.5">2</text>
<text x="16.1" y="34.4">2</text>
<text x="28.8" y="34.4">60204500002</text>
<text x="76.6" y="34.4">YAYLI RONDELA M16</text>
<text x="130.8" y="34.4">1</text>
<text x="16.1" y="41">3</text>
<text x="28.8" y="41">60205000023</text>
<text x="85.7" y="41">SOMUN M16</text>
<text x="130.8" y="41">1</text>
<text x="16.1" y="47.5">4</text>
<text x="28.8" y="47.5">TD2_6004 Rulman</text>
<text x="130.8" y="47.5">1</text>
</g>
<text font-size="4.4" fill="#00f" x="284.2" y="198.7">A4</text>
<g font-size="4.2">
<text x="16.3" y="53.3">5</text>
<text x="28.8" y="53.3">80010530020</text>
<text x="79" y="53.3">KÜÇÜK PİNYON DİŞLİ</text>
<text x="130.9" y="53.3">1</text>
<text x="16.3" y="58.8">6</text>
<text x="28.8" y="58.8">80190510003</text>
<text x="84" y="58.8">DAYAMA BURÇ</text>
<text x="130.9" y="58.8">1</text>
<text x="16.3" y="64.2">7</text>
<text x="28.8" y="64.2">80010530019</text>
<text x="78.8" y="64.2">DİŞLİ BAĞLANTI PULU</text>
<text x="130.9" y="64.2">1</text>
<text x="16.3" y="69.6">8</text>
<text x="28.8" y="69.6">80300510002</text>
<text x="74" y="69.6">DİŞLİ BAĞLAMA CIVATASI</text>
<text x="130.9" y="69.6">1</text>
</g>
<g font-size="4.1">
<text x="207.2" y="25.6">6</text>
<text x="232.3" y="25.6">5</text>
<text x="281.8" y="64">1</text>
<text x="281.8" y="76.6">4</text>
<text x="196.8" y="105.6">3</text>
<text x="207.2" y="112.6">2</text>
<text x="222.8" y="112.6">7</text>
<text x="186.1" y="122.5">8</text>
</g>
<g font-size="3.6">
<text x="73.5" y="190.7">Tolerans</text>
<text x="75.1" y="194.1">Sınıfı</text>
</g>
<g font-size="3.4">
<text x="84.4" y="198">±0.05</text>
<text x="85" y="194.4">0.5-3</text>
<text x="96" y="197.8">±0.05</text>
<text x="96.5" y="194.2">&gt;3-6</text>
<text x="107" y="197.8">±0.1</text>
<text x="107.5" y="194.5">&gt;6-30</text>
<text x="117.4" y="194.5">&gt;30-120</text>
<text x="117.4" y="197.9">±0.15</text>
<text x="128" y="194.5">&gt;120-400</text>
<text x="129.1" y="197.8">±0.2</text>
<text x="139.5" y="194.5">&gt;400-1000&gt;1000-2000&gt;2000-4000</text>
<text x="140.9" y="197.8">±0.3</text>
<text x="153.1" y="197.8">±0.5</text>
<text x="167.1" y="197.7">±0.8</text>
<text x="85" y="202.3">±0.1</text>
<text x="96.2" y="202.3">±0.1</text>
<text x="107" y="202.3">±0.2</text>
<text x="117.4" y="202.4">±0.3</text>
<text x="129.2" y="202.3">±0.5</text>
<text x="141" y="202.3">±0.8</text>
<text x="153.2" y="202.3">±1.2</text>
<text x="167.1" y="202.2">±2.0</text>
</g>
<g font-size="3.2">
<text x="194.6" y="178.2">80320600300</text>
<text x="194.6" y="182.4">--</text>
<text x="195.3" y="190.2">/</text>
<text x="242" y="190.2">598.05</text>
<text x="242.4" y="186.2">--</text>
<text x="195.3" y="194.3">/ HRC</text>
<text x="73.3" y="198.1">F(Hassas)</text>
<text x="74.7" y="202.2">M(orta)</text>
</g>
<text font-size="3.1" x="110.3" y="190.1">Belirtilmemiş Toleranslar(DIN 7168 m T) göredir.</text>
<text font-size="2.8" x="194.6" y="186.2">Material &lt;not specified&gt;</text>
<g font-size="2.8" fill="#0000e8">
<text x="8.9" y="193.8">Gereksinimler:</text>
<text x="8.9" y="196.6">1.Tüm kenarlar çapaksız ve keskin olmalıdır;</text>
<text x="8.9" y="199.5">2.Belirtilmemiş pah C0.2-C0.8,dir. ve radyüs R0.2-R0.8dir.</text>
<text x="8.9" y="202.3">3.Belirtilmemiş toleranslar (DIN 7168 ) M sınıfına göredir.</text>
</g>
<g font-size="2.6" fill="#00f">
<text x="272.3" y="194.3">Genel Tolerans</text>
<text x="176.9" y="202.3">SON KAYIT:</text>
<text x="267.3" y="202.4">DIN 7168 m T</text>
</g>
<text font-size="2.6" x="284" y="202">1:5</text>
<g font-size="2.5" fill="#00f">
<text x="177" y="178.2">Parça Kodu:</text>
<text x="177" y="182.4">Parça Adı:</text>
<text x="176.9" y="186.2">Hammadde Adı:</text>
<text x="177" y="189.7">Kaplama Şekli:</text>
<text x="230.5" y="190.2">Ağırlık:</text>
<text x="230.5" y="186.2">Sip. Ölçüsü</text>
<text x="176.9" y="193.9">Isıl İşlem:</text>
<text x="177" y="197.8">Çizen:</text>
<text x="230.4" y="197.8">Onay:</text>
<text x="230.6" y="194.3">Ü. Kodu:</text>
<text x="230.9" y="202.1">Vers. :</text>
<text x="250.7" y="202.4">Ü.Adet:</text>
</g>
<text font-size="2.2" x="194.8" y="202.1">15 Nisan 2021 Perşembe 17:42:41</text>
</svg>
